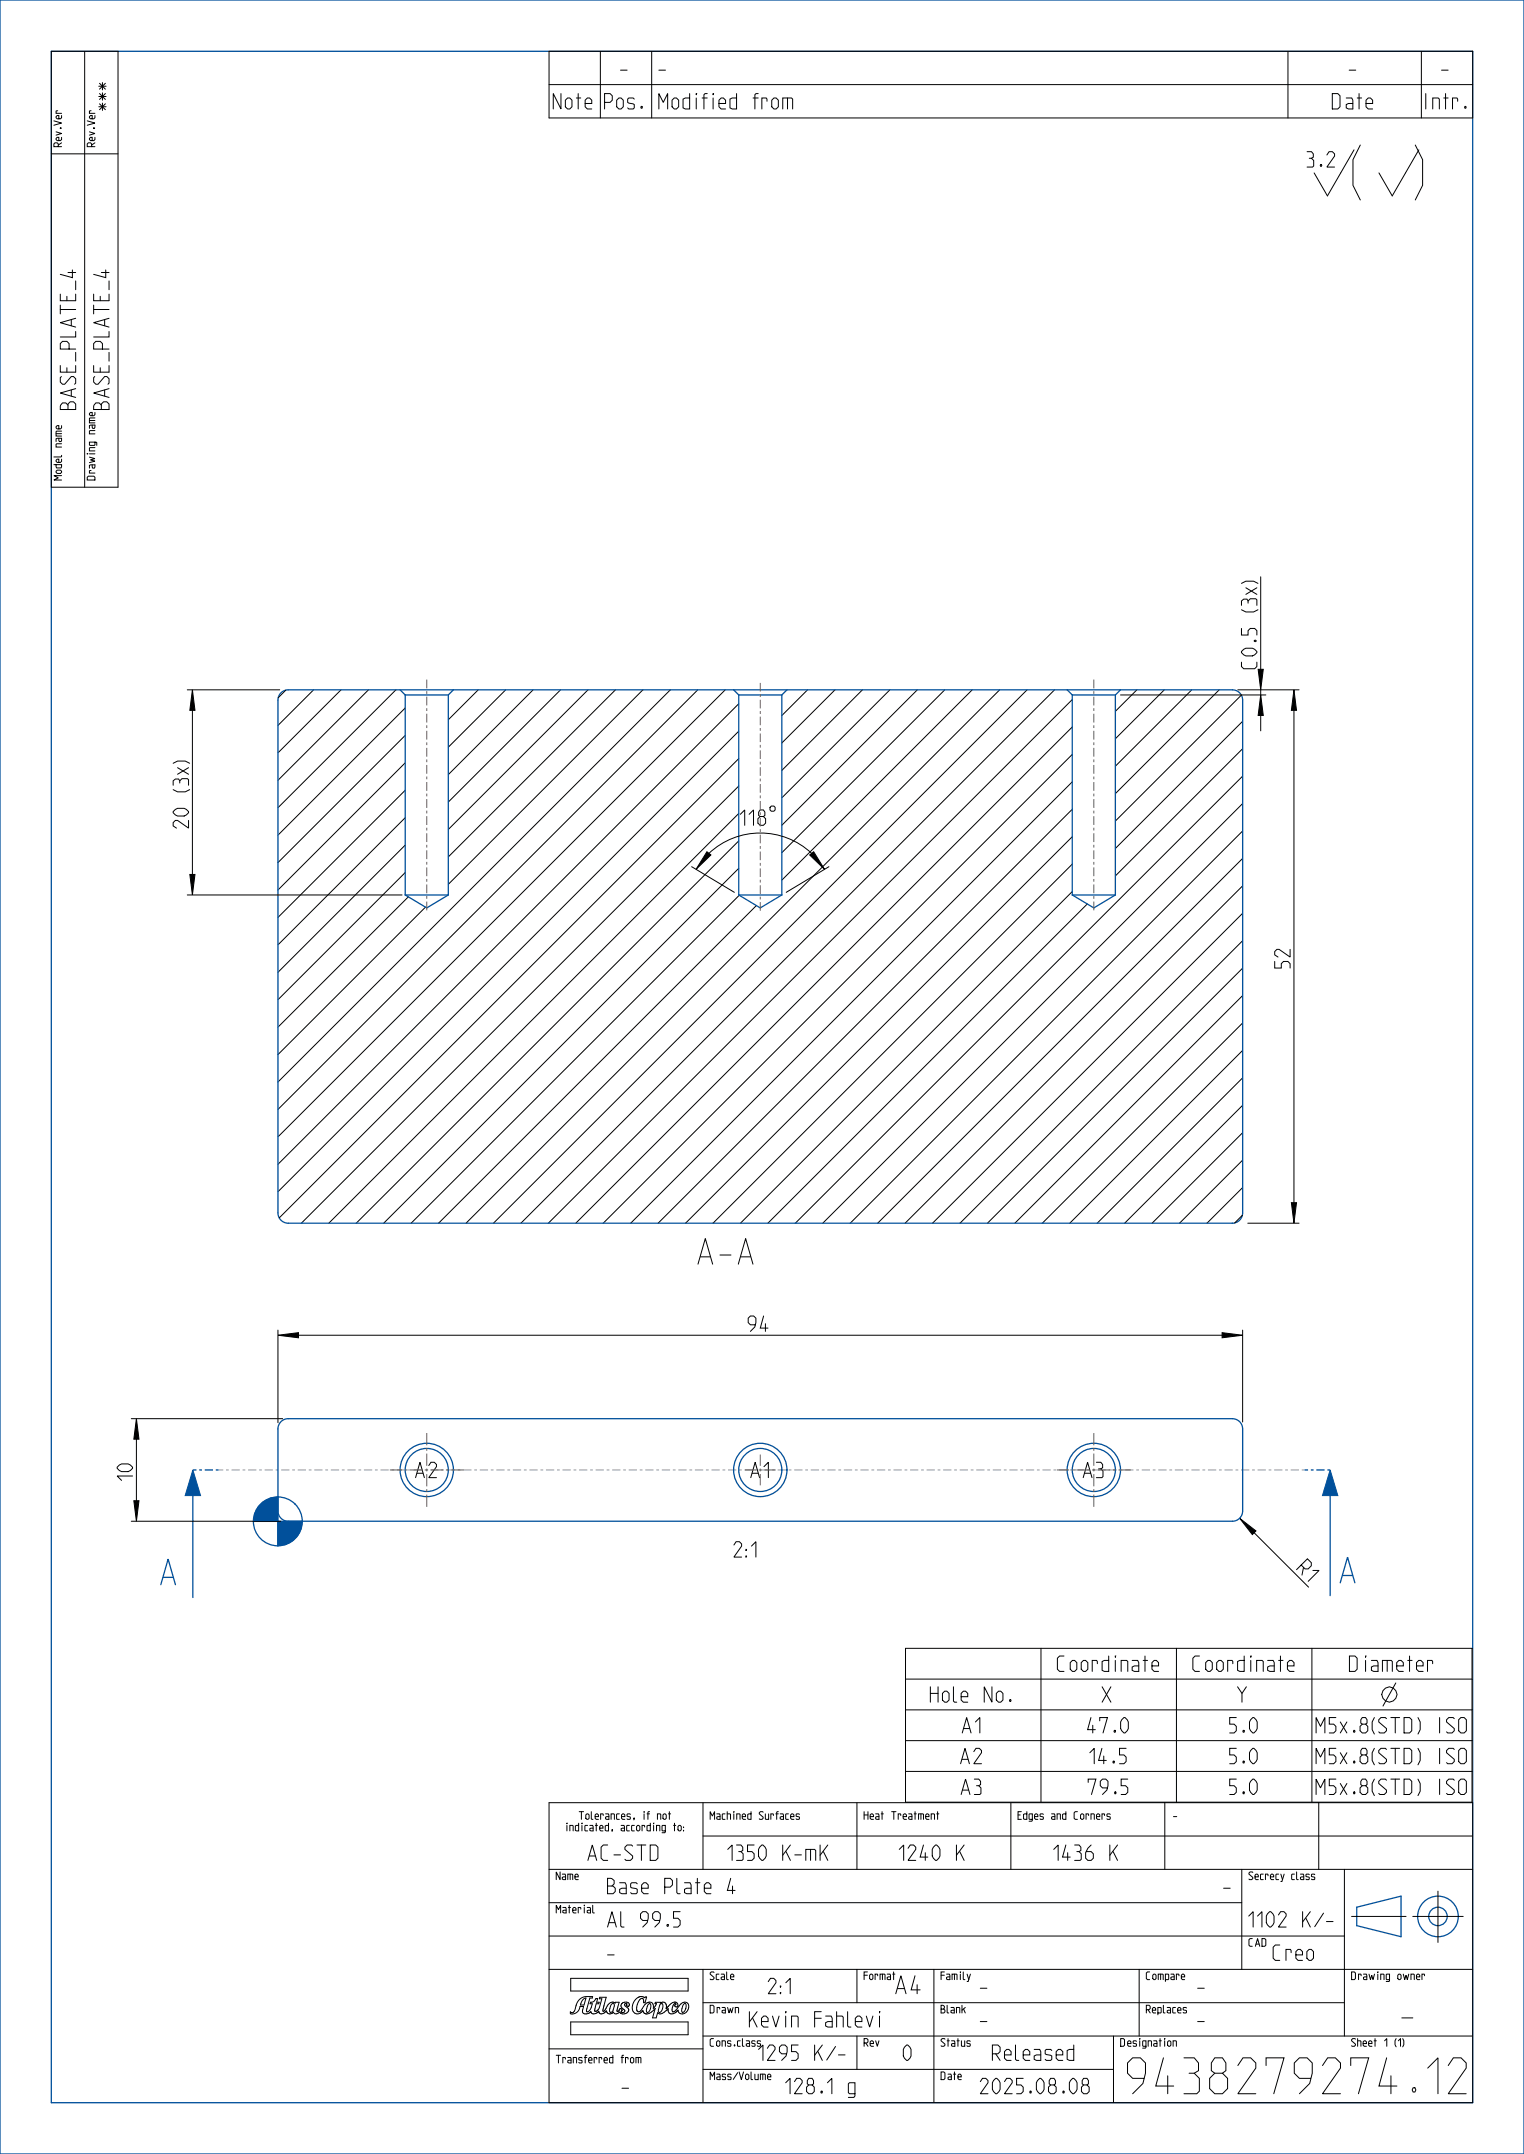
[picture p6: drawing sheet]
<svg xmlns="http://www.w3.org/2000/svg" width="297mm" height="420mm" viewBox="0 0 297 420" stroke-linecap="round" stroke-linejoin="round" font-family="sans-serif">
<path d="M56.2 134.5a2 2 0 0 0-2 2M240.2 134.5a2 2 0 0 1 2 2M54.2 236.5a2 2 0 0 0 2 2M242.2 236.5a2 2 0 0 1-2 2" fill="none" stroke="#00509b" stroke-width=".25"/>
<g fill="none" stroke="#000" stroke-width=".19">
<path d="M55.7 134.6l-1.5 1.5M61.1 134.5l-6.9 7M66.5 134.5l-12.3 12.3M71.8 134.5l-17.6 17.7M77.2 134.5l-23 23M79 138l-24.8 24.8M93.2 134.5l-5.8 5.8M98.6 134.5l-11.2 11.2M103.9 134.5l-16.5 16.5M109.2 134.5l-21.8 21.9M114.6 134.5l-27.2 27.2M119.9 134.5l-32.5 32.6"/>
<path d="M125.3 134.5l-37.9 37.9M130.6 134.5l-76.4 76.5M136 134.5l-81.8 81.8M141.3 134.5l-87.1 87.2M144 137.2l-89.8 89.8M157.4 134.5l-5 5M162.7 134.5l-10.3 10.4M168.1 134.5l-15.7 15.7M173.4 134.5l-21 21.1M178.8 134.5l-26.4 26.4M184.1 134.5l-31.7 31.8M189.5 134.5l-37.1 37.1"/>
<path d="M194.8 134.5l-104 104M200.2 134.5l-104 104M205.5 134.5l-104 104M209 136.4l-102.1 102.1M221.6 134.5l-4.2 4.2M226.9 134.5l-9.5 9.5M232.3 134.5l-14.9 14.9M237.6 134.5l-20.2 20.2M241.9 135.5l-24.5 24.6M79 143.4l-24.8 24.8M79 148.7l-24.8 24.8M79 154.1l-24.8 24.8"/>
<path d="M79 159.4l-24.8 24.8M144 142.6l-89.8 89.8M144 147.9l-89.6 89.6M144 153.3l-85.3 85.2M144 158.6l-79.9 79.9M209 141.8l-96.8 96.7M209 147.1l-91.4 91.4M209 152.4l-86.1 86.1M209 157.8l-80.7 80.7M242.2 140.6l-24.8 24.8M242.2 146l-24.8 24.8M242.2 151.3l-87.2 87.2"/>
<path d="M242.2 156.7l-81.9 81.8M79 164.8l-24.8 24.8M79 170.1l-24.8 24.8M79.6 174.9l-25.4 25.4M82.9 176.9l-28.7 28.7M144 164l-74.6 74.5M144 169.3l-69.2 69.2M144.1 174.6l-64 63.9M147.4 176.6l-61.9 61.9M209 163.1l-75.4 75.4M209 168.5l-70 70M209 173.8l-64.7 64.7"/>
<path d="M211.9 176.3l-62.3 62.2M242.2 162l-76.5 76.5M242.2 167.4l-71.2 71.1M242.2 172.7l-65.8 65.8M242.2 178.1l-60.5 60.4M242.2 183.4l-55.1 55.1M242.2 188.8l-49.8 49.7M242.2 194.1l-44.4 44.4M242.2 199.5l-39.1 39M242.2 204.8l-33.7 33.7M242.2 210.2l-28.4 28.3M242.2 215.5l-23 23"/>
<path d="M242.1 237l-1.5 1.5M242.2 220.9l-17.7 17.6M242.2 226.2l-12.3 12.3M242.2 231.6l-7 6.9"/>
</g>
<path d="M259.2 286.6l1.5 5h-3z" fill="#00509b"/>
<path d="M259.2 286.6l1.5 5h-3z" fill="none" stroke="#00509b" stroke-width=".19"/>
<path d="M261.2 308.6l1.4-5 1.4 5M261.7 307.2h1.9" fill="none" stroke="#00509b" stroke-width=".25"/>
<path d="M37.6 286.6l1.5 5h-3z" fill="#00509b"/>
<path d="M37.6 286.6l1.5 5h-3z" fill="none" stroke="#00509b" stroke-width=".19"/>
<g fill="none" stroke="#00509b" stroke-width=".25">
<path d="M37.6 291.6v19.9M49.4 296.6a4.8 4.8 0 0 0 4.7 4.8M49.4 296.6h9.5M54.1 291.9a4.8 4.8 0 0 0-4.7 4.7M54.1 291.9a4.8 4.8 0 0 1 4.8 4.7M54.1 291.9v9.5M58.9 296.6a4.8 4.8 0 0 1-4.8 4.8M259.2 291.6v19.5M31.3 309l1.5-5 1.4 5M31.8 307.6h1.9M264.4 371.9l8.6-2.2v7.9l-8.6-2.1z"/>
<circle cx="280.2" cy="373.7" r="4"/>
<circle cx="280.2" cy="373.7" r="1.8"/>
</g>
<path d="M42.6 286.6h-5M259.2 286.6h-5" fill="none" stroke="#00509b" stroke-width=".25" stroke-dasharray=".5 .5 1.6 .5" stroke-linecap="butt"/>
<path d="M254.2 286.6h-211.6" fill="none" stroke="#9196a0" stroke-width=".19" stroke-dasharray=".5 .5 1.6 .5" stroke-linecap="butt"/>
<g fill="#000">
<path d="M37.5 134.5l.5 4h-1zM245.2 130.5h1l-.5 4zM245.7 135.5l.5 4h-1zM252.2 134.5l.5 4h-1zM37 170.5h1l-.5 4zM137.8 166.1l.7 .6-2.9 2.8zM157.8 166.7l.8-.6 2.1 3.4zM251.7 234.5h1l-.5 4zM26.6 276.6l.5 4h-1zM54.2 260.4l4-.5v1zM238.2 259.9l4 .5-4 .5zM26.1 292.6h1l-.5 4z"/>
<path d="M241.6 296l3.2 2.5-.7 .7z"/>
</g>
<g fill="none" stroke="#000" stroke-width=".19">
<path d="M37.5 134.5l.5 4h-1zM245.2 130.5h1l-.5 4zM245.7 135.5l.5 4h-1zM252.2 134.5l.5 4h-1zM37 170.5h1l-.5 4zM137.8 166.1l.7 .6-2.9 2.8zM157.8 166.7l.8-.6 2.1 3.4zM251.7 234.5h1l-.5 4zM238.2 259.9l4 .5-4 .5zM26.6 276.6l.5 4h-1zM54.2 260.4l4-.5v1zM26.1 292.6h1l-.5 4z"/>
<path d="M54.2 296.6l-.1 .1M241.6 296l3.2 2.5-.7 .7zM272 328.2l-2.5 4.5M263.4 373.7h10.6M275.3 373.7h9.8M280.2 368.7v10M111.2 385.7h22.9v2.5h-22.9zM111.2 394.3h22.9v2.4h-22.9zM112.9 389.9l1-.6h1.6l-.1 .3h-.4l-.7 2.3a.23 .23 0 0 0 0 .2 .23 .23 0 0 0 .2 .2l.4-.3 .3-.6 .2-.7h-.4l.1-.3 .5-.1 .5-.6h.4l-.2 .7h.5l-.1 .3h-.5l-.3 1a.32 .32 0 0 0 .1 .5 .32 .32 0 0 0 .5-.2l.3-.6 .5-1.7h-.5l.1-.3h1.2l-.6 2.8 .4-.2 .4-.8a.95 .95 0 0 1 1.6-.6v-.2h.8l-.5 1.6 .1 .2 .3-.1a.33 .33 0 0 1 .2-.4 .33 .33 0 0 1 .4 .2 .33 .33 0 0 1-.1 .4 .36 .36 0 0 0 .6 0 .36 .36 0 0 0-.3-.6 .74 .74 0 0 1-.3-1 .74 .74 0 0 1 1-.3 .41 .41 0 0 1 .6 .3 .41 .41 0 0 1-.4 .5l-.2-.2 .1-.3a.29 .29 0 0 0-.5 .1 .29 .29 0 0 0 .2 .4 .76 .76 0 0 1 .6 .9 .76 .76 0 0 1-.9 .6l-.6-.1-.3-.3-.8 .4-.4-.3a.74 .74 0 0 1-.8 .3 .74 .74 0 0 1-.5-.6 .95 .95 0 0 1-1.5 .3v-.2a.87 .87 0 0 1-.8 .5 .87 .87 0 0 1-.8-.5 1.08 1.08 0 0 1-1.6 .2l.2-1.2h-.7l-.3 .8-.5 .5-1.1 .1v-.3l.2 .1a.79 .79 0 0 0 .8-.9l.4-1zM113.7 389.9l.5-.3-.4 1.4h-.7zM116.1 389.7h.1M119.2 390.8l.4-.1 .1 .4-.3 1-.5 .3-.1-.6z"/>
<path d="M124 389.7a1.2 1.2 0 0 1 1.6-.2l.4-.1-.3 1.1h-.3v-.1a.5 .5 0 0 0-.3-.7 .5 .5 0 0 0-.6 .5 1.78 1.78 0 0 0-.3 2h.4l.3-.2a2.5 2.5 0 0 1 1.6-1.6 .82 .82 0 0 1 .8 1.2l.6-.9h-.3l.1-.3h1v.2a.8 .8 0 0 1 1 .1 .8 .8 0 0 1 .1 1l.3-.3a1.45 1.45 0 0 1 1.9-.8 .37 .37 0 0 1 .1 .5 .37 .37 0 0 1-.6 0l.2-.3a.19 .19 0 0 0-.2-.2 .19 .19 0 0 0-.2 .2l-.3 1.1a.34 .34 0 0 0 .2 .4 .34 .34 0 0 0 .4-.2 3.9 3.9 0 0 1 1.8-1.7 1.05 1.05 0 0 1 .9 .8 1.05 1.05 0 0 1-.5 1.1 .92 .92 0 0 1-.9 .4 .92 .92 0 0 1-.8-.8l-.1 .2a1.32 1.32 0 0 1-1.6 .4l-.2-.4v-.4l-.9 .7a.85 .85 0 0 1-1.1 .1l-.3 1h-.7l.5-1.9-.1 .1a1.65 1.65 0 0 1-1.9 .9l-.4-.5-.1 .1a1.11 1.11 0 0 1-1.5 .3 1.11 1.11 0 0 1-.4-1.4l.3-.8zM126.4 390.8l.4-.1v.7l-.3 .8-.4 .2-.1-.5zM126.6 390.7h.1M128.7 390.8l.4-.1 .1 .6-.3 .8-.4 .3-.2-.4zM133.3 390.8l.3-.1 .1 .7-.3 .7-.4 .3-.1-.6zM133.5 390.7h.1"/>
<circle cx="270.7" cy="330.4" r="1.47"/>
</g>
<path d="M54.1 296.6h4.8a4.8 4.8 0 0 1-4.8 4.8z" fill="#00509b"/>
<path d="M54.1 296.6h4.8a4.8 4.8 0 0 1-4.8 4.8z" fill="none" stroke="#00509b" stroke-width=".19"/>
<path d="M50.3 293.8l1-1 1.4-.7 1.4-.2v4.7h-4.7l.2-1.4z" fill="#00509b"/>
<path d="M50.3 293.8l1-1 1.4-.7 1.4-.2v4.7h-4.7l.2-1.4z" fill="none" stroke="#00509b" stroke-width=".19"/>
<g fill="none" stroke="#000" stroke-width=".19">
<path d="M10 10h13v85h-13zM16.5 10v85M107 10h180v13h-180zM107 16.5h180M117 10v13M127 10v13M251 10v13M277 10v13M10 30h13M263.9 29.2l-5.2 9-2.6-4.5M245.7 112.5v18M36.5 134.5h18"/>
<path d="M37.5 138.5v32M218.4 135.5h28.3M241.2 134.5h12M245.7 134.5v1M245.7 139.5v3M252.2 138.5v96M36.5 174.5h41.9M134.8 169l8.3 5M138.2 166.4a14.6 14.6 0 0 1 20 0M161.5 169l-8.3 5M243.2 238.5h10M54.2 259.4v18"/>
<path d="M242.2 259.4v17.9M25.6 276.6h29.5M58.2 260.4h180M25.6 296.6h29M26.6 280.6v12M244.4 298.9l10.6 10.6M176.5 321.4h110.4v30h-110.4zM176.5 327.4h110.4M176.5 333.4h110.4M176.5 339.4h110.4M202.9 321.4v30M229.3 321.4v30"/>
<path d="M255.7 321.4v30M107 351.5h180v58.5h-180zM137 358h150M137 351.5v13M167 351.5v13M176.5 345.4h110.4M197 351.5v13M227 351.5v13M257 351.5v13M107 364.5h180M107 371h135M107 377.5h155"/>
<path d="M242 364.5v19.5M262 364.5v32.5M107 384h180M107 399.5h30M137 390.5h125M137 397h150M137 384v26M167 384v6.5M167 397v6.5M182 384v26M217 397v13M222 384v13"/>
<path d="M137 403.5h80"/>
</g>
<g fill="none" stroke="#00509b" stroke-width=".25">
<path d="M0 0h297v420h-297zM10 10h277v400h-277zM54.2 136.5v100M56.2 134.5h184M78 134.5l1 1M79 135.5v39M79 135.5h8.4M87.4 135.5v39M88.4 134.5l-1 1M143 134.5l1 1M144 135.5v39M144 135.5h8.4"/>
<path d="M152.4 135.5v39M153.4 134.5l-1 1M208 134.5l1 1M209 135.5h8.4M209 135.5v39M217.4 135.5v39M218.4 134.5l-1 1M242.2 136.5v100M79 174.5l4.2 2.5 4.2-2.5M79 174.5h8.4M144 174.5l4.2 2.5 4.2-2.5M144 174.5h8.4"/>
<path d="M209 174.5h8.4M209 174.5l4.2 2.5 4.2-2.5M56.2 238.5h184M54.8 277.2l.8-.5 .6-.1h184a2 2 0 0 1 2 2v16a2 2 0 0 1-2 2h-184a2 2 0 0 1-2-2v-16v-.5z"/>
<circle cx="83.2" cy="286.6" r="5.2"/>
<circle cx="83.2" cy="286.6" r="4.2"/>
<circle cx="148.2" cy="286.6" r="5.2"/>
<circle cx="148.2" cy="286.6" r="4.2"/>
<circle cx="213.2" cy="286.6" r="5.2"/>
<circle cx="213.2" cy="286.6" r="4.2"/>
</g>
<!-- layer: DTM_AXIS -->
<g fill="none" stroke="#785055" stroke-width=".19">
<path d="M83.2 132.5v1.7M83.2 134.8v.5M83.2 135.8v1.8M83.2 138.1v.5M83.2 139.2v1.7M148.2 133.2v1.6M148.2 135.4v.5M148.2 136.4v1.7M148.2 138.7v.5M148.2 139.7v1.7M213.2 132.5v1.7M213.2 134.8v.5"/>
<path d="M213.2 135.8v1.8M213.2 138.1v.5M213.2 139.2v1.7M83.2 141.4v.6M83.2 142.5v1.7M83.2 144.7v.6M83.2 145.8v1.7M83.2 148.1v.5M83.2 149.2v1.7M83.2 151.4v.5M83.2 152.5v1.7M83.2 154.7v.6"/>
<path d="M83.2 155.8v1.7M83.2 158.1v.5M83.2 159.1v1.8M148.2 141.9v.6M148.2 143v1.7M148.2 145.2v.6M148.2 146.3v1.7M148.2 148.5v.6M148.2 149.6v1.7M148.2 151.8v.6M148.2 152.9v1.7M148.2 155.1v.5"/>
<path d="M148.2 156.2v1.7M148.2 158.4v.5M148.2 159.5v1.6M213.2 141.4v.6M213.2 142.5v1.7M213.2 144.7v.6M213.2 145.8v1.7M213.2 148.1v.5M213.2 149.2v1.7M213.2 151.4v.5M213.2 152.5v1.7M213.2 154.7v.6"/>
<path d="M213.2 155.8v1.7M213.2 158.1v.5M213.2 159.1v1.8M83.2 161.4v.5M83.2 162.5v1.7M83.2 164.7v.6M83.2 165.8v1.7M83.2 168.1v.5M83.2 169.1v1.7M83.2 171.4v.5M83.2 172.5v1.7M83.2 174.7v.6"/>
<path d="M83.2 175.8v1.7M148.2 161.7v.5M148.2 162.8v1.6M148.2 165v.5M148.2 166v1.7M148.2 168.3v.5M148.2 169.3v1.7M148.2 171.5v.6M148.2 172.6v1.7M148.2 174.8v.6M148.2 175.9v1.7M213.2 161.4v.5"/>
<path d="M213.2 162.5v1.7M213.2 164.7v.6M213.2 165.8v1.7M213.2 168.1v.5M213.2 169.1v1.7M213.2 171.4v.5M213.2 172.5v1.7M213.2 174.7v.6M213.2 175.8v1.7M83.2 279.4v2.4M213.2 279.4v2.4M76 286.6h2.4"/>
<path d="M78.9 286.6h.5M80 286.6h2.4M82.9 286.6h.5M83.2 282.4v.5M83.2 283.4v2.4M83.2 286.4v.5M83.2 287.4v2.4M83.2 290.4v.5M83.2 291.4v2.4M84 286.6h2.4M86.9 286.6h.5M88 286.6h2.4"/>
<path d="M148.2 283.6v2.2M148.2 286.4v.5M148.2 287.4v2.2M206 286.6h2.4M208.9 286.6h.5M209.4 286.6h.1M210 286.6h2.4M212.9 286.6h.5M213.2 282.4v.5M213.2 283.4v2.4M213.2 286.4v.5M213.2 287.4v2.4"/>
<path d="M213.2 290.4v.5M213.2 291.4v2.4M214 286.6h2.4M216.9 286.6h.5M218 286.6h2.4"/>
</g>
<text font-size="13" x="263.7" y="38.3">( )</text>
<text font-size="9.1" x="218.4" y="408.2">9438279274.12</text>
<g font-size="6.5">
<text x="136.5" y="246.5">A-A</text>
<text x="272.6" y="395.2">-</text>
</g>
<text font-size="4.6" x="173.9" y="388.7">A4</text>
<g font-size="3.9">
<text x="120.8" y="14.7">-</text>
<text x="128.4" y="14.7">-</text>
<text x="262.8" y="14.7">-</text>
<text x="280.8" y="14.7">-</text>
<text x="21.3" y="21.5" transform="rotate(-90 21.3 21.5)">***</text>
<text x="107.3" y="21.2">Note</text>
<text x="117.3" y="21.2">Pos.</text>
<text x="128.4" y="21.2">Modified from</text>
<text x="259.3" y="21.2">Date</text>
<text x="276.1" y="21.2">Intr.</text>
<text x="254.7" y="32.6">3.2</text>
<text x="14.7" y="79.8" transform="rotate(-90 14.7 79.8)">BASE_PLATE_4</text>
<text x="21.3" y="79.8" transform="rotate(-90 21.3 79.8)">BASE_PLATE_4</text>
<text x="244.9" y="130.4" transform="rotate(-90 244.9 130.4)">C0.5 (3x)</text>
<text x="36.7" y="161.5" transform="rotate(-90 36.7 161.5)">20 (3x)</text>
<text x="144.3" y="160.9">118°</text>
<text x="251.4" y="188.8" transform="rotate(-90 251.4 188.8)">52</text>
<text x="145.8" y="259.6">94</text>
<text x="25.8" y="288.7" transform="rotate(-90 25.8 288.7)">10</text>
<text x="80.8" y="288.1">A2</text>
<text x="210.8" y="288.1">A3</text>
<text x="141.1" y="303.6">2:1</text>
<text x="252.7" y="306.1" transform="rotate(45 252.7 306.1)">R1</text>
<text x="204.4" y="325.9">Coordinate</text>
<text x="230.8" y="325.9">Coordinate</text>
<text x="261.9" y="325.9">Diameter</text>
<text x="180.3" y="331.9">Hole No.</text>
<text x="214.9" y="331.9">X</text>
<text x="241.3" y="331.9">Y</text>
<text x="187.3" y="337.9">A1</text>
<text x="211.4" y="337.9">47.0</text>
<text x="239" y="337.9">5.0</text>
<text x="254.9" y="337.9">M5x.8(STD) ISO</text>
<text x="187.3" y="343.9">A2</text>
<text x="211.4" y="343.9">14.5</text>
<text x="239" y="343.9">5.0</text>
<text x="254.9" y="343.9">M5x.8(STD) ISO</text>
<text x="187.3" y="349.9">A3</text>
<text x="211.4" y="349.9">79.5</text>
<text x="239" y="349.9">5.0</text>
<text x="254.9" y="349.9">M5x.8(STD) ISO</text>
<text x="115" y="362.7">AC-STD</text>
<text x="141.5" y="362.7">1350 K-mK</text>
<text x="175" y="362.7">1240 K</text>
<text x="205" y="362.7">1436 K</text>
<text x="117.8" y="369.2">Base Plate 4</text>
<text x="238.3" y="369.2">-</text>
<text x="117.8" y="375.7">Al 99.5</text>
<text x="242.6" y="375.7">1102 K/-</text>
<text x="118.4" y="382.2">-</text>
<text x="248.1" y="382.2">Creo</text>
<text x="148.5" y="388.7">2:1</text>
<text x="191" y="388.7">-</text>
<text x="233.4" y="388.7">-</text>
<text x="145.4" y="395.2">Kevin Fahlevi</text>
<text x="191" y="395.2">-</text>
<text x="233.4" y="395.2">-</text>
<text x="147.8" y="401.7">1295 K/-</text>
<text x="175.4" y="401.7">0</text>
<text x="192.8" y="401.7">Released</text>
<text x="120.8" y="408.2">-</text>
<text x="152.4" y="408.2">128.1 g</text>
<text x="190.4" y="408.2">2025.08.08</text>
</g>
<text font-size="3.9" fill="#785055" x="145.8" y="288.1">A1</text>
<g font-size="2">
<text x="12" y="28.6" transform="rotate(-90 12 28.6)">Rev.Ver</text>
<text x="18.5" y="28.6" transform="rotate(-90 18.5 28.6)">Rev.Ver</text>
<text x="12" y="93.6" transform="rotate(-90 12 93.6)">Model name</text>
<text x="18.5" y="93.6" transform="rotate(-90 18.5 93.6)">Drawing name</text>
<text x="108" y="357">indicated, according to:</text>
<text x="111.5" y="354.7">Tolerances, if not</text>
<text x="138.4" y="354.7">Machined Surfaces</text>
<text x="168.4" y="354.7">Heat Treatment</text>
<text x="198.4" y="354.7">Edges and Corners</text>
<text x="228.4" y="354.7">-</text>
<text x="108.4" y="366.5">Name</text>
<text x="243.4" y="366.5">Secrecy class</text>
<text x="108.4" y="373">Material</text>
<text x="243.4" y="379.5">CAD</text>
<text x="138.4" y="386">Scale</text>
<text x="168.4" y="386">Format</text>
<text x="183.4" y="386">Family</text>
<text x="223.4" y="386">Compare</text>
<text x="263.4" y="386">Drawing owner</text>
<text x="138.4" y="392.5">Drawn</text>
<text x="183.4" y="392.5">Blank</text>
<text x="223.4" y="392.5">Replaces</text>
<text x="138.4" y="399">Cons.class</text>
<text x="168.4" y="399">Rev</text>
<text x="183.4" y="399">Status</text>
<text x="218.4" y="399">Designation</text>
<text x="263.4" y="399">Sheet 1 (1)</text>
<text x="108.4" y="402.2">Transferred from</text>
<text x="138.4" y="405.5">Mass/Volume</text>
<text x="183.4" y="405.5">Date</text>
</g>
</svg>
